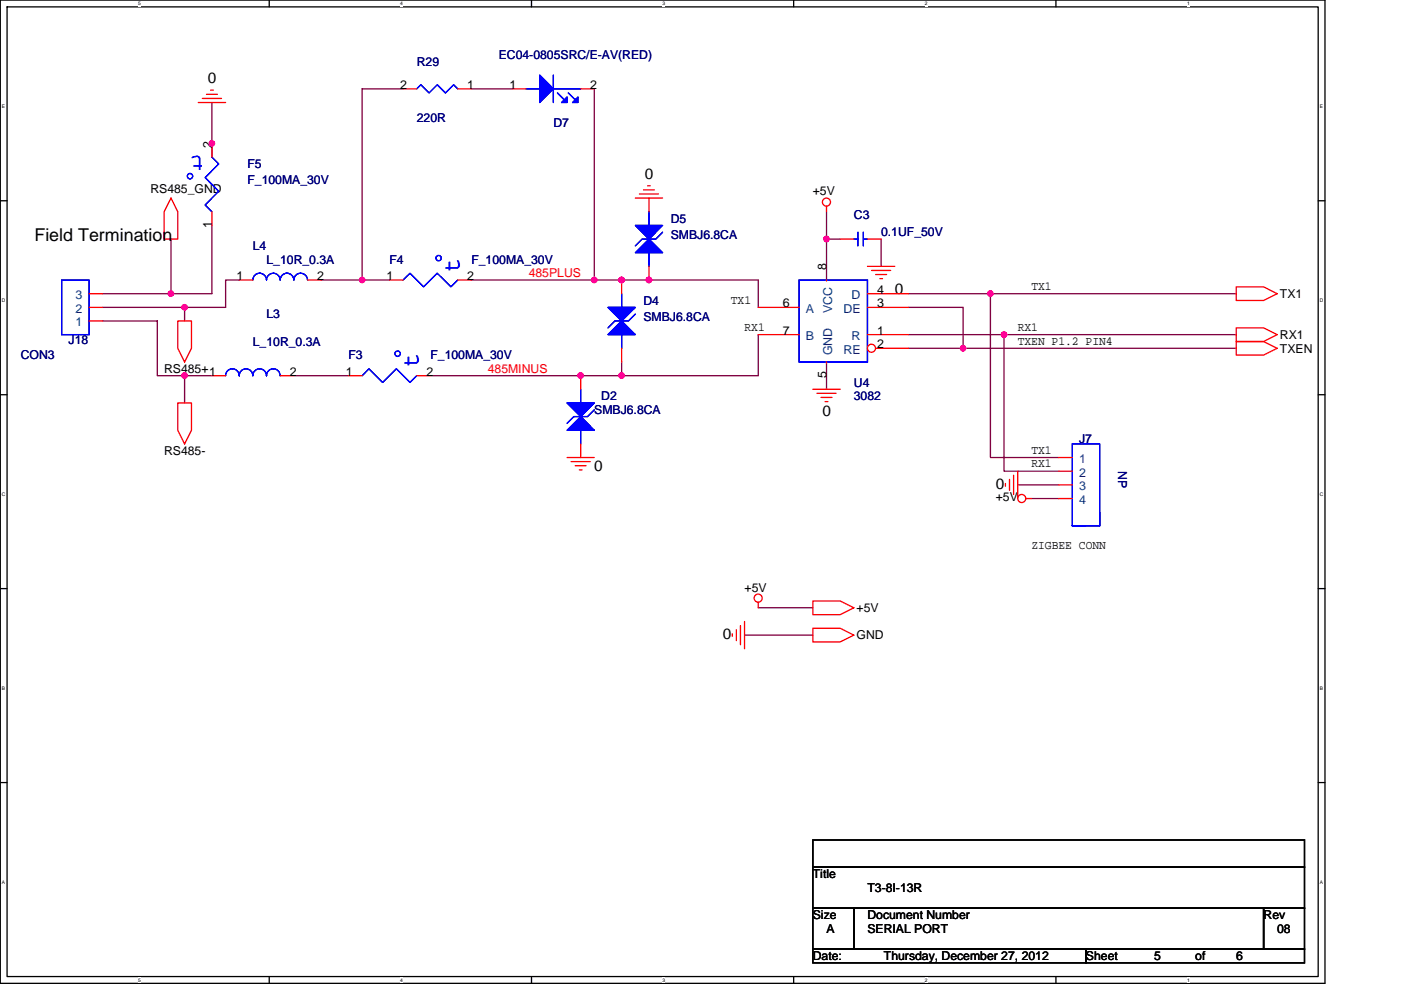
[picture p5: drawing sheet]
<svg xmlns="http://www.w3.org/2000/svg" width="297mm" height="210mm" viewBox="0 0 297 210" stroke-linecap="round" stroke-linejoin="round" font-family="sans-serif">
<path d="M.1 0h280.8v208.5h-280.8zM1.5 1.5h278v205.6h-278z" fill="none" stroke="#000" stroke-width=".28"/>
<g fill="#fff">
<path d="M29.3 .2h.6v1.1h-.6z"/>
<path d="M29.3 207.2h.6v1.2h-.6z"/>
</g>
<path d="M57.1 0v1.5M57.1 207.1v1.4" fill="none" stroke="#000" stroke-width=".28"/>
<g fill="#fff">
<path d="M84.9 .2h.5v1.1h-.5z"/>
<path d="M84.9 207.2h.5v1.2h-.5z"/>
</g>
<path d="M112.7 0v1.5M112.7 207.1v1.4" fill="none" stroke="#000" stroke-width=".28"/>
<g fill="#fff">
<path d="M140.5 .2h.6v1.1h-.6z"/>
<path d="M140.5 207.2h.6v1.2h-.6z"/>
</g>
<path d="M168.3 0v1.5M168.3 207.1v1.4" fill="none" stroke="#000" stroke-width=".28"/>
<g fill="#fff">
<path d="M196.1 .2h.5v1.1h-.5z"/>
<path d="M196.1 207.2h.5v1.2h-.5z"/>
</g>
<path d="M223.9 0v1.5M223.9 207.1v1.4" fill="none" stroke="#000" stroke-width=".28"/>
<g fill="#fff">
<path d="M251.7 .2h.5v1.1h-.5z"/>
<path d="M251.7 207.2h.5v1.2h-.5z"/>
<path d="M.4 22h.7v1.2h-.7z"/>
<path d="M279.8 22h.7v1.2h-.7z"/>
<path d="M.4 63.1h.8v1.2h-.8z"/>
<path d="M279.8 63.1h.8v1.2h-.8z"/>
</g>
<path d="M.1 42.6h1.4M279.5 42.6h1.4" fill="none" stroke="#000" stroke-width=".28"/>
<g fill="#fff">
<path d="M.4 104.2h.8v1.2h-.8z"/>
<path d="M279.8 104.2h.8v1.2h-.8z"/>
</g>
<path d="M.1 83.7h1.4M279.5 83.7h1.4" fill="none" stroke="#000" stroke-width=".28"/>
<g fill="#fff">
<path d="M.4 145.4h.7v1.1h-.7z"/>
<path d="M279.8 145.4h.7v1.1h-.7z"/>
</g>
<path d="M.1 124.8h1.4M279.5 124.8h1.4" fill="none" stroke="#000" stroke-width=".28"/>
<g fill="#fff">
<path d="M.4 186.5h.7v1.1h-.7z"/>
<path d="M279.8 186.5h.7v1.1h-.7z"/>
</g>
<path d="M.1 165.9h1.4M172.3 178.1h104.3v5.8h-104.3zM279.5 165.9h1.4M172.3 183.9h104.3v8.7h-104.3zM172.3 192.6h8.7v8.7h-8.7zM181 192.6h86.9v8.7h-86.9zM267.9 192.6h8.7v8.7h-8.7zM172.3 201.3h57.9v2.9h-57.9zM230.2 201.3h46.4v2.9h-46.4z" fill="none" stroke="#000" stroke-width=".28"/>
<g fill="none" stroke="#800040" stroke-width=".28">
<path d="M85.5 18.8h-8.7v40.6M99.9 18.8h8.7M126 18.8v40.6M44.9 21.7v11.6M36.3 50.7v11.6M44.9 47.8v14.5h-23.1M50.7 59.4h-2.9v5.8h-26M68.1 59.4h14.5M99.9 59.4h60.9v5.8M175.2 50.7h2.9M175.2 44.9v14.5M186.8 50.7v5.8"/>
<path d="M21.8 68.1h11.6v11.6h11.5M39.1 65.2v2.9M39.1 79.7v5.7M62.3 79.7h11.6M131.8 76.8v2.9h-40.5M160.8 71v8.7h-29M175.2 76.8v5.7M192.6 71h20.3v28.9h11.6M192.6 65.2h11.6v8.7M192.6 73.9h69.5M192.6 62.3h69.5M210 62.3v34.7h14.5"/>
<path d="M212.9 71h49.2M215.8 102.8h8.7M218.7 105.7h5.8M157.9 134.7h14.4M160.8 128.9h11.5"/>
</g>
<g fill="#f0f" stroke="#f0f" stroke-width=".28">
<circle cx="212.9" cy="70.9" r=".57"/>
<circle cx="210" cy="62.2" r=".57"/>
<circle cx="39.1" cy="65.1" r=".57"/>
<circle cx="39.1" cy="79.6" r=".57"/>
<circle cx="175.2" cy="50.7" r=".57"/>
<circle cx="204.2" cy="73.8" r=".57"/>
<circle cx="131.8" cy="79.6" r=".57"/>
<circle cx="137.6" cy="59.4" r=".57"/>
<circle cx="123.1" cy="79.6" r=".57"/>
<circle cx="36.2" cy="62.2" r=".57"/>
<circle cx="76.8" cy="59.4" r=".57"/>
<circle cx="126" cy="59.4" r=".57"/>
<circle cx="131.8" cy="59.4" r=".57"/>
<circle cx="44.9" cy="30.4" r=".57"/>
</g>
<g fill="none" stroke="#f00" stroke-width=".28">
<path d="M44.6 19.1h.6M85.5 18.8h2.9M97 18.8h2.9M108.6 18.8h2.9M123.1 18.8h2.9M42 21.7h5.8M42.9 20.9h4.1M43.8 20h2.3M44.9 30.4v2.9M137.3 39.4h.6M36.3 42l1.4 2.9v5.8h-2.9v-5.8zM44.9 44.9v2.9"/>
<path d="M50.7 59.4h2.9M65.2 59.4h2.9M82.6 59.4h2.9M97 59.4h2.9M131.8 59.4v2.9M134.7 42h5.8M135.6 41.1h4M136.4 40.3h2.3M137.6 42v2.9M137.6 56.5v2.9M175.2 43.7v1.2M178.1 50.7h2.9"/>
<path d="M183.9 56.5h5.8M183.9 50.7h2.9M184.8 57.3h4M185.6 58.2h2.4M186.5 59.1h.6M18.9 68.1h2.9M18.9 65.2h2.9M18.9 62.3h2.9M37.7 68.1h2.9v5.8l-1.5 2.9-1.4-2.9zM73.9 79.7h2.9M88.4 79.7h2.9M123.1 79.7v2.8"/>
<path d="M131.8 73.9v2.9M183.9 65.2h8.7M183.9 62.3h8.7M183.9 71h8.7M262.1 72.4h5.8l2.9 1.5-2.9 1.4h-5.8zM262.1 69.5h5.8l2.9 1.5-2.9 1.4h-5.8zM262.1 60.8h5.8l2.9 1.5-2.9 1.4h-5.8zM37.7 85.4h2.9v5.8l-1.5 2.9-1.4-2.9zM120.2 97h5.8M121.1 97.9h4M122 98.7h2.3M122.8 99.6h.6"/>
<path d="M123.1 94.1v2.9M172.3 82.5h5.8M173.2 83.4h4.1M174.1 84.3h2.3M174.9 85.2h.6M215.8 99.9v5.8M224.5 97h2.8M224.5 99.9h2.8M213.2 102.5v.6M214 101.6v2.4M214.9 100.8v4M217.5 105.7h1.2"/>
<path d="M224.5 105.7h2.8M224.5 102.8h2.8M155.3 134.4v.5M156.1 133.5v2.3M157 132.6v4.1M157.9 131.8v5.8M160.8 127.7v1.2M172.3 133.2h5.8l2.9 1.5-2.9 1.4h-5.8zM172.3 127.4h5.8l2.9 1.5-2.9 1.4h-5.8z"/>
<circle cx="175.2" cy="42.8" r=".86"/>
<circle cx="216.6" cy="105.7" r=".86"/>
<circle cx="160.7" cy="126.8" r=".86"/>
</g>
<g fill="none" stroke="#00f" stroke-width=".28">
<path d="M88.4 18.8l.8-.8 1.8 1.7 1.7-1.7 1.7 1.7 1.8-1.7 .8 .8M111.5 18.8h2.9M117.3 15.9v5.8M117.3 18.8h5.8M118.2 19.7l1.4 1.4M120.5 19.7l1.5 1.4M44.9 33.3l1.5 1.5-2.9 2.9 2.9 2.9-2.9 2.9 1.4 1.4M13.1 59.4h5.8v11.6h-5.8zM53.6 59.4a1.43 1.43 0 0 1 1.5-1.5 1.44 1.44 0 0 1 1.4 1.5 1.46 1.46 0 0 1 1.5-1.5 1.44 1.44 0 0 1 1.4 1.5M59.4 59.4a1.42 1.42 0 0 1 1.4-1.5 1.44 1.44 0 0 1 1.5 1.5M62.3 59.4a1.42 1.42 0 0 1 1.4-1.5 1.44 1.44 0 0 1 1.5 1.5M85.5 59.4l1.4-1.5 2.9 2.9 2.9-2.9 2.9 2.9 1.4-1.4"/>
<path d="M137.6 44.9v2.9M137.6 53.6v2.9M140.5 49.2l-1.5 1.5h-2.9l-1.4 1.4M169.4 59.4h14.5v17.4h-14.5zM181 50.7h.9M181.9 49.2v2.9M183 49.2v2.9M183 50.7h.9M76.8 79.7l1.4-1.5 2.9 2.9 2.9-2.9 2.9 2.9 1.5-1.4M131.8 62.3v2.9M131.8 71v2.9M134.7 66.6l-1.5 1.5h-2.8l-1.5 1.4"/>
<path d="M123.1 82.5v2.9M123.1 91.2v2.9M126 86.9l-1.4 1.4h-2.9l-1.5 1.5M227.3 94.1h5.8v17.4h-5.8zM227.3 111.5h2.9M233.1 108.6v2.9"/>
<circle cx="40.3" cy="37.4" r=".57"/>
<circle cx="93" cy="54.7" r=".57"/>
<circle cx="84.3" cy="75" r=".57"/>
</g>
<g fill="#00f" stroke="#00f" stroke-width=".28">
<path d="M114.4 15.9l2.9 2.9-2.9 2.9z" fill-rule="evenodd"/>
<path d="M120.2 20.6v1.1h-1.1z" fill-rule="evenodd"/>
<path d="M122.5 20.6v1.1h-1.1z" fill-rule="evenodd"/>
<path d="M114.4 15.9l2.9 2.9-2.9 2.9z" fill-rule="evenodd"/>
<path d="M120.2 20.6v1.1h-1.1z" fill-rule="evenodd"/>
<path d="M122.5 20.6v1.1h-1.1z" fill-rule="evenodd"/>
<path d="M134.7 47.8h5.8l-2.9 2.9z" fill-rule="evenodd"/>
<path d="M134.7 53.6l2.9-2.9 2.9 2.9z" fill-rule="evenodd"/>
<path d="M134.7 47.8h5.8l-2.9 2.9z" fill-rule="evenodd"/>
<path d="M134.7 53.6l2.9-2.9 2.9 2.9z" fill-rule="evenodd"/>
<path d="M120.2 91.2l2.9-2.9 2.9 2.9z" fill-rule="evenodd"/>
<path d="M120.2 85.4h5.8l-2.9 2.9z" fill-rule="evenodd"/>
<path d="M120.2 91.2l2.9-2.9 2.9 2.9z" fill-rule="evenodd"/>
<path d="M120.2 85.4h5.8l-2.9 2.9z" fill-rule="evenodd"/>
<path d="M128.9 65.2h5.8l-2.9 2.9z" fill-rule="evenodd"/>
<path d="M131.8 68.1l2.9 2.9h-5.8z" fill-rule="evenodd"/>
<path d="M128.9 65.2h5.8l-2.9 2.9z" fill-rule="evenodd"/>
<path d="M131.8 68.1l2.9 2.9h-5.8z" fill-rule="evenodd"/>
</g>
<circle cx="184.8" cy="73.8" r=".86" fill="#fff" stroke="#f00" stroke-width=".28"/>
<path d="M175.2 59.4h.1M44.9 79.7h2.9M59.4 79.7h2.9M160.8 65.2h8.6M160.8 71h8.6M175.2 76.8h.1M185.6 73.9h7" fill="none" stroke="#f00" stroke-width=".28"/>
<path d="M47.8 79.6a1.42 1.42 0 0 1 1.5-1.4h-.1a1.44 1.44 0 0 1 1.5 1.4 1.43 1.43 0 0 1 1.5-1.4 1.43 1.43 0 0 1 1.4 1.4 1.43 1.43 0 0 1 1.5-1.4 1.44 1.44 0 0 1 1.4 1.4 1.43 1.43 0 0 1 1.5-1.4 1.44 1.44 0 0 1 1.4 1.4" fill="none" stroke="#00f" stroke-width=".28"/>
<g fill="#f0f" stroke="#f0f" stroke-width=".28">
<circle cx="212.9" cy="70.9" r=".57"/>
<circle cx="210" cy="62.2" r=".57"/>
<circle cx="39.1" cy="65.1" r=".57"/>
<circle cx="39.1" cy="79.6" r=".57"/>
<circle cx="175.2" cy="50.7" r=".57"/>
<circle cx="204.2" cy="73.8" r=".57"/>
<circle cx="131.8" cy="79.6" r=".57"/>
<circle cx="137.6" cy="59.4" r=".57"/>
<circle cx="123.1" cy="79.6" r=".57"/>
<circle cx="36.2" cy="62.2" r=".57"/>
<circle cx="76.8" cy="59.4" r=".57"/>
<circle cx="126" cy="59.4" r=".57"/>
<circle cx="131.8" cy="59.4" r=".57"/>
<circle cx="44.9" cy="30.4" r=".57"/>
</g>
<g font-size="5.2" fill="#00f">
<text x="43.2" y="33" transform="rotate(180 43.2 33)">t</text>
<text x="97.4" y="57.6" transform="rotate(-90 97.4 57.6)">t</text>
<text x="88.7" y="77.9" transform="rotate(-90 88.7 77.9)">t</text>
</g>
<text font-size="3.7" x="7.3" y="51.1">Field Termination</text>
<g font-size="3.2">
<text x="44.1" y="17.6">0</text>
<text x="136.7" y="37.9">0</text>
<text x="189.7" y="62.2">0</text>
<text x="174.4" y="88.3">0</text>
<text x="126" y="99.9">0</text>
<text x="211.1" y="103.6">0</text>
<text x="153.2" y="135.5">0</text>
</g>
<g font-size="2.6" fill="#000080">
<text x="88.4" y="13.9">R29</text>
<text x="105.7" y="12.5">EC04-0805SRC/E-AV(RED)</text>
<text x="88.4" y="25.8">220R</text>
<text x="117.3" y="26.9">D7</text>
<text x="52.5" y="35.6">F5</text>
<text x="52.5" y="39.1">F_100MA_30V</text>
<text x="142.2" y="47.2">D5</text>
<text x="181" y="46.4">C3</text>
<text x="53.6" y="53">L4</text>
<text x="142.2" y="50.7">SMBJ6.8CA</text>
<text x="186.8" y="50.1">0.1UF_50V</text>
<text x="56.5" y="55.9">L_10R_0.3A</text>
<text x="82.6" y="55.9">F4</text>
<text x="99.9" y="55.9">F_100MA_30V</text>
<text x="136.4" y="64.6">D4</text>
<text x="56.5" y="67.5">L3</text>
<text x="136.4" y="68.1">SMBJ6.8CA</text>
<text x="4.4" y="76.2">CON3</text>
<text x="14.5" y="73">J18</text>
<text x="53.6" y="73.3">L_10R_0.3A</text>
<text x="73.9" y="76.2">F3</text>
<text x="91.3" y="76.2">F_100MA_30V</text>
<text x="181" y="82">U4</text>
<text x="126" y="87.8">SMBJ6.8CA</text>
<text x="127.5" y="84.9">D2</text>
<text x="181" y="84.9">3082</text>
<text x="228.8" y="93.8">J7</text>
<text x="237.1" y="99.9" transform="rotate(90 237.1 99.9)">NP</text>
</g>
<g font-size="2.6">
<text x="84.9" y="18.8">2</text>
<text x="99.1" y="18.8">1</text>
<text x="108" y="18.8">1</text>
<text x="125.2" y="18.8">2</text>
<text x="44.9" y="31.3" transform="rotate(-90 44.9 31.3)">2</text>
<text x="31.9" y="40.9">RS485_GND</text>
<text x="172.3" y="41.4">+5V</text>
<text x="44.9" y="48.4" transform="rotate(-90 44.9 48.4)">1</text>
<text x="50.1" y="59.4">1</text>
<text x="67.2" y="59.4">2</text>
<text x="82" y="59.4">1</text>
<text x="99.1" y="59.4">2</text>
<text x="175.2" y="57.3" transform="rotate(-90 175.2 57.3)">8</text>
<text x="155" y="64.4">TX1</text>
<text x="165.9" y="65.2">6</text>
<text x="185.9" y="65.2">3</text>
<text x="185.9" y="62.3">4</text>
<text x="218.7" y="61.5">TX1</text>
<text x="271.4" y="63.1">TX1</text>
<text x="157.9" y="70.1">RX1</text>
<text x="165.9" y="70.9">7</text>
<text x="185.9" y="70.9">1</text>
<text x="215.8" y="70.1">RX1</text>
<text x="271.4" y="71.8">RX1</text>
<text x="185.9" y="73.8">2</text>
<text x="215.8" y="73">TXEN P1.2 PIN4</text>
<text x="271.4" y="74.7">TXEN</text>
<text x="34.8" y="79.1">RS485+1</text>
<text x="61.4" y="79.6">2</text>
<text x="73.3" y="79.6">1</text>
<text x="90.4" y="79.6">2</text>
<text x="175.2" y="80.2" transform="rotate(-90 175.2 80.2)">5</text>
<text x="34.8" y="96.5">RS485-</text>
<text x="218.7" y="96.2">TX1</text>
<text x="218.7" y="99.1">RX1</text>
<text x="211.1" y="106.3">+5V</text>
<text x="218.7" y="116.5">ZIGBEE CONN</text>
<text x="157.9" y="125.4">+5V</text>
<text x="181.6" y="129.8">+5V</text>
<text x="181.6" y="135.5">GND</text>
<text x="172.3" y="186.2">Title</text>
<text x="183.9" y="189.1">T3-8I-13R</text>
<text x="172.3" y="194.9">Size</text>
<text x="175.2" y="197.8">A</text>
<text x="183.9" y="194.9">Document Number</text>
<text x="183.9" y="197.8">SERIAL PORT</text>
<text x="267.9" y="194.9">Rev</text>
<text x="270.8" y="197.8">08</text>
<text x="172.3" y="203.6">Date:</text>
<text x="187.4" y="203.6">Thursday, December 27, 2012</text>
<text x="230.2" y="203.6">Sheet</text>
<text x="244.7" y="203.6">5</text>
<text x="253.4" y="203.6">of</text>
<text x="262.1" y="203.6">6</text>
</g>
<g font-size="2.6" fill="#f00">
<text x="112.1" y="58.8">485PLUS</text>
<text x="103.4" y="79.1">485MINUS</text>
</g>
<g font-size="2.6" fill="#004080">
<text x="16" y="63.4">3</text>
<text x="180.6" y="63.4">D</text>
<text x="16" y="69.2">1</text>
<text x="16" y="66.3">2</text>
<text x="170.9" y="66.3">A</text>
<text x="176.4" y="66.4" transform="rotate(-90 176.4 66.4)">VCC</text>
<text x="178.8" y="66.3">DE</text>
<text x="170.9" y="72.1">B</text>
<text x="176.4" y="75.3" transform="rotate(-90 176.4 75.3)">GND</text>
<text x="178.8" y="75">RE</text>
<text x="180.6" y="72.1">R</text>
<text x="228.8" y="98.2">1</text>
<text x="228.8" y="101.1">2</text>
<text x="228.8" y="104">3</text>
<text x="228.8" y="106.9">4</text>
</g>
<g font-size="1">
<text x="29.3" y="1.1">5</text>
<text x="84.9" y="1.1">4</text>
<text x="140.5" y="1.1">3</text>
<text x="196.1" y="1.1">2</text>
<text x="251.7" y="1.1">1</text>
<text x=".4" y="23">E</text>
<text x="279.8" y="23">E</text>
<text x=".4" y="64.1">D</text>
<text x="279.8" y="64.1">D</text>
<text x=".4" y="105.2">C</text>
<text x="279.8" y="105.2">C</text>
<text x=".4" y="146.3">B</text>
<text x="279.8" y="146.3">B</text>
<text x=".4" y="187.4">A</text>
<text x="279.8" y="187.4">A</text>
<text x="29.3" y="208.2">5</text>
<text x="84.9" y="208.2">4</text>
<text x="140.5" y="208.2">3</text>
<text x="196.1" y="208.2">2</text>
<text x="251.7" y="208.2">1</text>
</g>
</svg>
